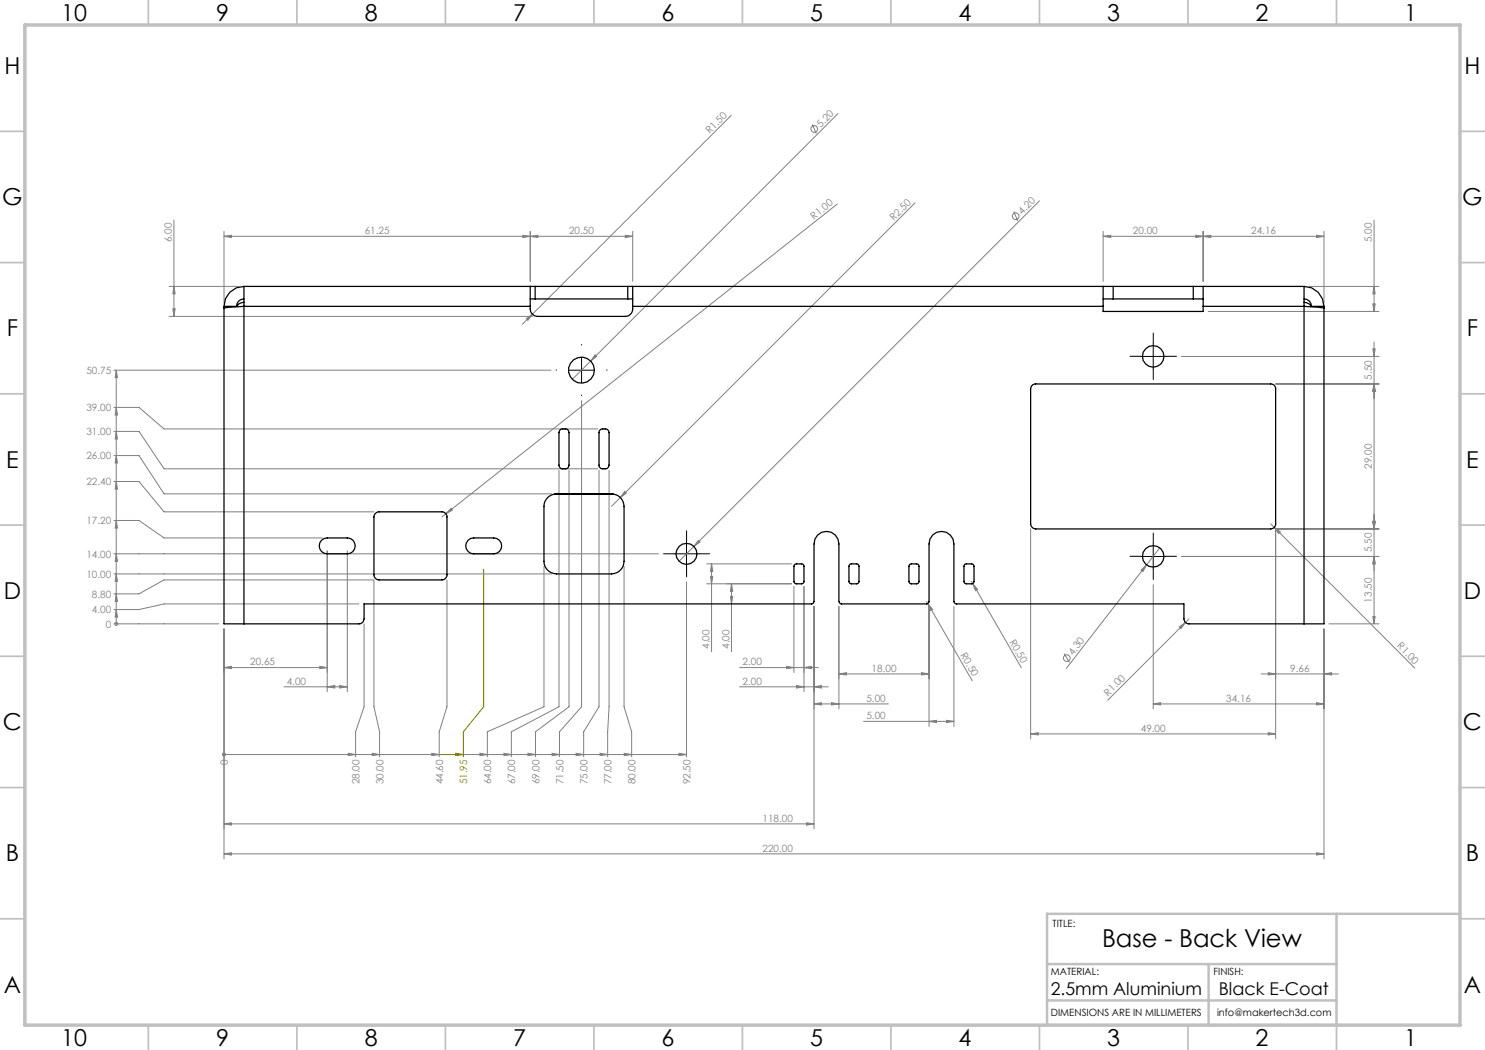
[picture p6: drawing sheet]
<svg xmlns="http://www.w3.org/2000/svg" width="297mm" height="210mm" viewBox="0 0 297 210" stroke-linecap="round" stroke-linejoin="round" font-family="sans-serif">
<g fill="none" stroke="#808080" stroke-width=".2">
<path d="M146.2 23.1l-41.7 41.8M162.5 24.9l.8 1.8M167.6 22.7l-49.5 49.5M33.8 57.3h14M34.8 57.3l.2 1.5h-.4zM34.8 44v19.3M44.8 47.3l1.5-.2v.4zM44.8 46.3v14.3M104.6 47.1l1.4 .2-1.4 .2zM106 46.3v10M106 47.3l1.6-.2v.4zM125.1 47.1l1.4 .2-1.4 .2z"/>
<path d="M126.5 47.3h-81.7M126.5 46.3v10M167.5 40.8l-78.3 62M183 40.6l-60.7 60.7M202.7 42.3l.9 1.9M207.9 40.2l-72.1 72M220.6 47.3l1.5-.2v.4zM220.6 47.3h44.2M220.6 46.3v10M239.1 47.1l1.5 .2-1.5 .2zM240.6 47.3l1.5-.2v.4zM240.6 46.3v10"/>
<path d="M261.8 57.3h14M263.3 47.1l1.5 .2-1.5 .2zM264.8 46.3v14.3M274.8 57.3l.2 1.5h-.4zM274.8 44v18.3M22.8 74h87.4M23.2 74l.3 1.5h-.5zM23.2 74v50.8M33.8 63.3h72.7M34.6 61.8h.4l-.2 1.5zM105.3 63.7l1.2-.9-.9 1.3zM118.1 72.2l-3.7 3.7"/>
<path d="M119 71l.3 .3-1.2 .9zM236.3 71.3h39.5M241.7 62.3h34.1M255.1 76.8h20.7M274.6 60.8h.4l-.2 1.5zM274.6 69.8h.4l-.2 1.5zM274.8 68.4v56.4M274.8 76.8l.2 1.5h-.4zM22.8 96.3h5l5 6.1h42M22.8 91.1h5l5 7.7h77.5M22.8 86.3h5l5 7.5h86.8M22.8 81.5h5l5 4.3h86.8"/>
<path d="M23.2 96.3l.3 1.5h-.5zM23.2 91.1l.3 1.5h-.5zM23.2 86.3l.3 1.5h-.5zM23.2 81.5l.3 1.5h-.5zM111.8 94v47.3l-9.5 5.1v5M113.8 94v47.3l-6.7 5.1v5M116.3 80.1v61.2l-4.4 5.1v5M119.8 94v47.3l-3.1 5.1v5M121.8 94v47.3l-.3 5.1v5M125 98.3l.3 .3-1.2 .9zM22.8 118.8h5l5-2.8h42v25.3l1.1 5.1v5M22.8 114.8h87.5"/>
<path d="M22.8 110.8h108.9M22.8 104.1h5l5 3.5h31.7M23.2 118.8l.3 1.5h-.5zM23.2 114.8l.3 1.5h-.5zM23.2 110.8l.3 1.5h-.5zM23.2 104.1l.3 1.5h-.5zM65.4 110.2v28.2M69.5 110.2v28.2M89.2 102.8l-.8 .6M89.4 116v25.3l-1.6 5.1v5M90.2 101.7l.3 .3-1.3 .8zM108.8 113.3v28l-11.3 5.1v5"/>
<path d="M124.8 113.3v28l1.5 5.1v5M137.3 116.4v35M139.7 108.1l.3 .3-1.2 .9zM141.3 116.8h17M141.3 112.8h17M142.1 115.3h.5l-.3 1.5zM142.3 112.8l.3 1.5h-.5zM142.3 112.8v17.5M146.1 119.3h.4l-.2 1.5zM146.3 116.8l.2 1.5h-.4zM146.3 116.8v13.5M158.8 117.3v17.2"/>
<path d="M160.8 117.3v21.1M194.3 116.3l.3 .4M194.6 116.7l.9 1.2-.4 .2zM194.6 116.7l9.7 16.8M206.1 105.8v42M228.2 114l1.1-1-.7 1.3zM229.3 113l-16 20.7M230.6 116.9v24.9M232 109.6l-2.7 3.4M254.1 104.8l.7 .7M254.8 105.5l1.3 .9-.4 .3zM254.8 105.5l28.2 28.1"/>
<path d="M274.6 104.3h.4l-.2 1.5zM274.8 111.3l.2 1.5h-.4zM275.8 105.8h-20.7v42M275.8 111.3h-39.5M22.8 124.8h21M23.2 124.8h.1M23.2 121.9l.3 1.5h-.5zM44.8 133.5l1.5-.2v.4zM44.8 125.8v46M44.8 133.5h20.6M56.8 137.4h12.7M64 133.3l1.4 .2-1.4 .2z"/>
<path d="M65.4 137.4l1.6-.3v.5zM67.9 137.1l1.6 .3-1.6 .2zM71.8 120.8h-39l-5 1.1h-5M72.8 124.8v16.5l-1.7 5.1v5M147.9 133.5h15.8M147.9 137.4h17.8M157.3 133.3l1.5 .2-1.5 .2zM159.3 137.1l1.5 .3-1.5 .2zM160.8 133.5l1.5-.2v.4zM162.8 121.3v44.5M162.8 137.4l1.5-.3v.5zM167.8 134.8l1.5-.3v.5z"/>
<path d="M167.8 121.3v20.5M167.8 134.8h18M184.3 134.5l1.5 .3-1.5 .2zM185.3 120.3l.3 .4M185.6 120.7l.9 1.2-.4 .2zM185.6 120.7l8.9 15.5M185.8 121.3v24M190.8 121.3v24M212.8 130.7l1.1 1.8M235.9 125.4l1.2-.9-.9 1.2zM237.8 123.8l-16.3 16.2M252.2 134.8h15.5"/>
<path d="M253.6 134.5l1.5 .3-1.5 .2zM264.8 134.8l1.5-.3v.5zM264.8 125.8v46M265.8 124.8h10M274.6 123.3h.4l-.2 1.5zM44.8 150.9h.1M44.8 150.9h43M69.6 150.7l1.5 .2-1.5 .2zM74.4 150.7l1.5 .2-1.5 .2zM86.4 150.7l1.4 .2-1.4 .2zM92.7 150.9h44.6M96 150.7l1.5 .2-1.5 .2z"/>
<path d="M100.8 150.7l1.5 .2-1.5 .2zM105.6 150.7l1.5 .2-1.5 .2zM110.4 150.7l1.5 .2-1.5 .2zM115.2 150.7l1.5 .2-1.5 .2zM120 150.7l1.5 .2-1.5 .2zM124.8 150.7l1.5 .2-1.5 .2zM135.8 150.7l1.5 .2-1.5 .2zM162.8 140.8l1.5-.3v.5zM162.8 140.8h14.9M166.3 140.5l1.5 .3-1.5 .2zM172.7 144.3h18.1M185.8 144.3l1.5-.2v.4z"/>
<path d="M189.3 144.1l1.5 .2-1.5 .2zM206.1 146.8l1.5-.3v.5zM206.1 146.8h49M230.6 140.8l1.5-.3v.5zM230.6 140.8h34.2M253.6 146.5l1.5 .3-1.5 .2zM263.3 140.5l1.5 .3-1.5 .2zM44.8 164.8l1.5-.2v.4zM44.8 164.8h118M44.8 170.8l1.5-.2v.4zM44.8 170.8h220M161.3 164.6l1.5 .2-1.5 .2z"/>
<path d="M263.3 170.6l1.5 .2-1.5 .2z"/>
<circle cx="162.9" cy="25.8" r=".68"/>
<circle cx="203.1" cy="43.2" r=".66"/>
<circle cx="23.3" cy="124.8" r=".31"/>
<circle cx="213.4" cy="131.6" r=".68"/>
<circle cx="44.8" cy="150.9" r=".32"/>
</g>
<path d="M96.7 113.9v27.4l-4 5.1v5M87.8 150.9h4.9M91.2 150.7l1.5 .2-1.5 .2z" fill="none" stroke="#808000" stroke-width=".2"/>
<g fill="none" stroke="#000" stroke-width=".2" stroke-dasharray="15.2 1.3 1.3 1.3">
<path d="M111.3 74h-.1M116.3 69v-.1M116.3 79v.1M121.3 74h.1M228.2 71.3h-2.2M230.7 68.8v-2.2M230.7 73.8v2.1M233.2 71.3h2.1M134.8 110.8h-2.1M137.3 108.3v-2.1M137.3 113.3v2.1M139.8 110.8h2.1"/>
<path d="M228.2 111.3h-2.2M230.7 108.8v-2.2M230.7 113.8v2.1M233.2 111.3h2.1"/>
</g>
<path d="M113.8 74h5M116.3 71.5v5M228.1 71.3h5.1M230.6 68.8v5M134.8 110.8h5M137.3 108.3v5M228.1 111.3h5.1M230.6 108.8v5" fill="none" stroke="#000" stroke-width=".2"/>
<g fill="none" stroke="#c0c0c0" stroke-width=".35">
<path d="M29.7 0v5M59.4 0v5M89.1 0v5M118.8 0v5M148.5 0v5M178.2 0v5M207.9 0v5M237.6 0v5M267.3 0v5M0 26.3h5M292 26.3h5M0 52.5h5"/>
<path d="M292 52.5h5M0 78.8h5M292 78.8h5M0 105h5M5 105h.1M292 105h.1M292 105h5M0 131.3h5M292 131.3h5M0 157.5h5M292 157.5h5M0 183.8h5"/>
<path d="M292 183.8h5M29.7 205v5M59.4 205v5M89.1 205v5M118.8 205v5M148.5 205h.1M148.5 205v5M178.2 205v5M207.9 205v5M237.6 205v5M267.3 205v5"/>
</g>
<path d="M209.4 192.8h57.9M241.7 192.8v12.2M267.3 182.8v22.2M292 182.8h-82.6v22.2M209.4 200.1h57.9" fill="none" stroke="#c0c0c0" stroke-width=".5"/>
<path d="M5 5h287v200h-287z" fill="none" stroke="#c0c0c0" stroke-width=".7"/>
<path d="M91.2 150.7l1.5 .2-1.5 .2z" fill="#808000"/>
<g fill="#808080">
<path d="M90.2 101.7l.3 .3-1.3 .8z"/>
<path d="M119 71l.3 .3-1.2 .9z"/>
<path d="M105.3 63.7l1.2-.9-.9 1.3z"/>
<path d="M235.9 125.4l1.2-.9-.9 1.2z"/>
<path d="M125 98.3l.3 .3-1.2 .9z"/>
<path d="M139.7 108.1l.3 .3-1.2 .9z"/>
<path d="M228.2 114l1.1-1-.7 1.3z"/>
<path d="M185.6 120.7l.9 1.2-.4 .2z"/>
<path d="M194.6 116.7l.9 1.2-.4 .2z"/>
<path d="M254.8 105.5l1.3 .9-.4 .3z"/>
<path d="M23.2 121.9l.3 1.5h-.5zM23.2 118.8l.3 1.5h-.5zM23.2 114.8l.3 1.5h-.5zM23.2 110.8l.3 1.5h-.5zM23.2 96.3l.3 1.5h-.5zM23.2 91.1l.3 1.5h-.5zM23.2 86.3l.3 1.5h-.5zM23.2 81.5l.3 1.5h-.5zM23.2 74l.3 1.5h-.5zM23.2 104.1l.3 1.5h-.5z"/>
<path d="M69.6 150.7l1.5 .2-1.5 .2zM74.4 150.7l1.5 .2-1.5 .2zM86.4 150.7l1.4 .2-1.4 .2zM96 150.7l1.5 .2-1.5 .2zM100.8 150.7l1.5 .2-1.5 .2zM105.6 150.7l1.5 .2-1.5 .2zM110.4 150.7l1.5 .2-1.5 .2zM115.2 150.7l1.5 .2-1.5 .2zM120 150.7l1.5 .2-1.5 .2zM124.8 150.7l1.5 .2-1.5 .2zM135.8 150.7l1.5 .2-1.5 .2z"/>
<path d="M263.3 47.1l1.5 .2-1.5 .2zM240.6 47.3l1.5-.2v.4zM239.1 47.1l1.5 .2-1.5 .2zM220.6 47.3l1.5-.2v.4zM104.6 47.1l1.4 .2-1.4 .2zM44.8 47.3l1.5-.2v.4zM161.3 164.6l1.5 .2-1.5 .2zM44.8 164.8l1.5-.2v.4zM184.3 134.5l1.5 .3-1.5 .2zM167.8 134.8l1.5-.3v.5zM189.3 144.1l1.5 .2-1.5 .2zM185.8 144.3l1.5-.2v.4zM160.8 133.5l1.5-.2v.4zM157.3 133.3l1.5 .2-1.5 .2zM64 133.3l1.4 .2-1.4 .2zM44.8 133.5l1.5-.2v.4zM264.8 134.8l1.5-.3v.5zM253.6 134.5l1.5 .3-1.5 .2z"/>
<path d="M44.8 170.8l1.5-.2v.4zM263.3 170.6l1.5 .2-1.5 .2zM106 47.3l1.6-.2v.4zM125.1 47.1l1.4 .2-1.4 .2zM162.8 140.8l1.5-.3v.5zM166.3 140.5l1.5 .3-1.5 .2zM159.3 137.1l1.5 .3-1.5 .2zM162.8 137.4l1.5-.3v.5zM65.4 137.4l1.6-.3v.5zM67.9 137.1l1.6 .3-1.6 .2zM206.1 146.8l1.5-.3v.5zM253.6 146.5l1.5 .3-1.5 .2zM230.6 140.8l1.5-.3v.5zM263.3 140.5l1.5 .3-1.5 .2z"/>
<path d="M274.6 60.8h.4l-.2 1.5zM274.8 57.3l.2 1.5h-.4zM34.6 61.8h.4l-.2 1.5zM34.8 57.3l.2 1.5h-.4zM146.1 119.3h.4l-.2 1.5zM146.3 116.8l.2 1.5h-.4zM274.6 123.3h.4l-.2 1.5zM274.8 111.3l.2 1.5h-.4z"/>
<path d="M274.8 111.3l.2 1.5h-.4zM274.6 104.3h.4l-.2 1.5zM274.6 104.3h.4l-.2 1.5zM274.8 76.8l.2 1.5h-.4zM274.8 76.8l.2 1.5h-.4zM274.6 69.8h.4l-.2 1.5z"/>
<path d="M142.3 112.8l.3 1.5h-.5zM142.1 115.3h.5l-.3 1.5z"/>
</g>
<g fill="none" stroke="#000" stroke-width=".25">
<path d="M48.8 57.3v4M48.8 59.8a1.45 1.45 0 0 0-1.5 1.5h-2.5M48.8 57.3a4 4 0 0 0-4 4M48.8 57.3h57.2M106 57.3v4M106 57.3h1M106 59.8h1M107 57.3h18.6M107 59.8h18.6M107 57.3v2.5M125.6 57.3h.9M125.6 59.8h.9"/>
<path d="M125.6 57.3v2.5M126.5 57.3v4M126.5 57.3h94.1M220.6 57.3v4M220.6 57.3h2M220.6 59.8h2M222.6 57.3h16.1M222.6 57.3v2.5M222.6 59.8h16.1M238.7 57.3h1.9M238.7 59.8h1.9M238.7 57.3v2.5"/>
<path d="M240.6 57.3v4M240.6 57.3h20.2M260.8 57.3v4M260.8 57.3a4 4 0 0 1 4 4M260.8 59.8a1.45 1.45 0 0 1 1.5 1.5h2.5M44.8 61.3v63.5h4M48.8 61.3l-4 .3M48.8 60.5a1.4 1.4 0 0 0-1.4 .8M48.8 61.3v63.5M48.8 61.3h57.2M106 61.3a1.6 1.6 0 0 0 1.6 2h17.5a1.6 1.6 0 0 0 1.4-2M126.5 61.3h94.1"/>
<path d="M206.4 77.1l.5-.3h47.2a.96 .96 0 0 1 1 1v27a1.02 1.02 0 0 1-1 1h-46.9a1.09 1.09 0 0 1-1.1-1v-27zM220.6 61.3v1h20v-1M240.6 61.3h20.2M260.8 61.3l4 .3M260.8 60.5a1.46 1.46 0 0 1 1.4 .8M260.8 61.3v63.5M264.8 61.3v63.5h-4M109.5 99.5a2.72 2.72 0 0 1 1.8-.7h11a2.53 2.53 0 0 1 2.5 2.5v11a2.53 2.53 0 0 1-2.5 2.5h-11a2.53 2.53 0 0 1-2.5-2.5v-11a2.32 2.32 0 0 1 .7-1.8zM110.9 98.8h11.7M112.1 85.9l.9-.1a.73 .73 0 0 1 .8 .7v6.5a.73 .73 0 0 1-.8 .8h-.5a.72 .72 0 0 1-.7-.8v-6.6zM120 86l.4-.2h.6a.78 .78 0 0 1 .8 .7v6.5a.78 .78 0 0 1-.8 .8h-.5a.72 .72 0 0 1-.7-.8v-6.6zM64.3 108l.5-.3 .6-.1h4.1a1.59 1.59 0 0 1 1.5 1.6 1.59 1.59 0 0 1-1.5 1.6h-4.1a1.59 1.59 0 0 1-1.4-1 1.59 1.59 0 0 1 .3-1.8z"/>
<path d="M75.1 102.7l.7-.3h12.6a1.02 1.02 0 0 1 1 1v11.6a1.02 1.02 0 0 1-1 1h-12.6a1.09 1.09 0 0 1-1-1v-11.6zM93.6 108l.5-.3 .7-.1h3.9a1.59 1.59 0 0 1 1.6 1.6 1.59 1.59 0 0 1-1.6 1.6h-3.9a1.59 1.59 0 0 1-1.5-1 1.59 1.59 0 0 1 .3-1.8zM158.9 112.9l.3-.1h1.2l.4 .4v3.3l-.4 .3h-1.1a.49 .49 0 0 1-.5-.5v-3zM169.9 112.9l.3-.1h1.2l.4 .4v3.2l-.2 .3-1.4 .1-.4-.3v-3.3zM181.9 112.9l.3-.1h1.2l.3 .2 .1 3.4-.2 .3-1.4 .1-.4-.3v-3.2zM192.9 113l.3-.2h1.2l.4 .4v3.2l-.2 .3-1.4 .1-.4-.3zM48.8 124.8h23a1.02 1.02 0 0 0 1-1v-3h89.6l.3-.2 .1-.3v-11.5a2.49 2.49 0 0 1 2.5-2.5 2.49 2.49 0 0 1 2.5 2.5v11.5l.1 .3 .3 .2h17.2l.3-.2 .1-.3v-11.5a2.49 2.49 0 0 1 2.5-2.5 2.49 2.49 0 0 1 2.5 2.5v11.5l.1 .3 .3 .2h45.6v3a1.02 1.02 0 0 0 1 1h23"/>
<circle cx="116.3" cy="74" r="2.59"/>
<circle cx="230.6" cy="71.3" r="2.16"/>
<circle cx="137.3" cy="110.8" r="2.09"/>
<circle cx="230.6" cy="111.3" r="2.16"/>
</g>
<text font-size="4.9" x="220.4" y="189.4">Base - Back View</text>
<g font-size="4.7">
<text x="12.2" y="4.2">10</text>
<text x="43.2" y="4.2">9</text>
<text x="72.9" y="4.2">8</text>
<text x="102.6" y="4.2">7</text>
<text x="132.3" y="4.2">6</text>
<text x="162" y="4.2">5</text>
<text x="191.7" y="4.2">4</text>
<text x="221.4" y="4.2">3</text>
<text x="251.1" y="4.2">2</text>
<text x="280.8" y="4.2">1</text>
<text x=".9" y="14.8">H</text>
<text x="292.9" y="14.8">H</text>
<text x=".5" y="41">G</text>
<text x="292.4" y="41">G</text>
<text x="1.4" y="67.3">F</text>
<text x="293.4" y="67.3">F</text>
<text x="1.2" y="93.5">E</text>
<text x="293.2" y="93.5">E</text>
<text x=".8" y="119.8">D</text>
<text x="292.8" y="119.8">D</text>
<text x=".6" y="146">C</text>
<text x="292.6" y="146">C</text>
<text x="1.2" y="172.3">B</text>
<text x="293.2" y="172.3">B</text>
<text x=".8" y="198.5">A</text>
<text x="292.8" y="198.5">A</text>
<text x="12.2" y="209.2">10</text>
<text x="43.2" y="209.2">9</text>
<text x="72.9" y="209.2">8</text>
<text x="102.6" y="209.2">7</text>
<text x="132.3" y="209.2">6</text>
<text x="162" y="209.2">5</text>
<text x="191.7" y="209.2">4</text>
<text x="221.4" y="209.2">3</text>
<text x="251.1" y="209.2">2</text>
<text x="280.8" y="209.2">1</text>
</g>
<g font-size="3.5">
<text x="210.2" y="199">2.5mm Aluminium</text>
<text x="243.8" y="199">Black E-Coat</text>
</g>
<g font-size="2" fill="#808080">
<text x="141.9" y="26.8" transform="rotate(-45 141.9 26.8)">R1.50</text>
<text x="164.2" y="25.5" transform="rotate(-45 164.2 25.5)">5.20</text>
<text x="72.9" y="46.8">61.25</text>
<text x="113.8" y="46.8">20.50</text>
<text x="162.8" y="44" transform="rotate(-38 162.8 44)">R1.00</text>
<text x="178.7" y="44.2" transform="rotate(-45 178.7 44.2)">R2.50</text>
<text x="204.5" y="43" transform="rotate(-45 204.5 43)">4.20</text>
<text x="226.6" y="46.8">20.00</text>
<text x="250.2" y="46.8">24.16</text>
<text x="34.4" y="48.4" transform="rotate(-90 34.4 48.4)">6.00</text>
<text x="274.4" y="48.4" transform="rotate(-90 274.4 48.4)">5.00</text>
<text x="17.3" y="74.8">50.75</text>
<text x="274.4" y="75.9" transform="rotate(-90 274.4 75.9)">5.50</text>
<text x="17.3" y="82.2">39.00</text>
<text x="17.3" y="87">31.00</text>
<text x="17.3" y="91.8">26.00</text>
<text x="274.4" y="93.8" transform="rotate(-90 274.4 93.8)">29.00</text>
<text x="17.3" y="97.1">22.40</text>
<text x="17.3" y="104.9">17.20</text>
<text x="17.3" y="111.5">14.00</text>
<text x="274.4" y="110.4" transform="rotate(-90 274.4 110.4)">5.50</text>
<text x="17.3" y="115.5">10.00</text>
<text x="18.4" y="119.5">8.80</text>
<text x="18.4" y="122.7">4.00</text>
<text x="21.2" y="125.5">0</text>
<text x="274.4" y="120.5" transform="rotate(-90 274.4 120.5)">13.50</text>
<text x="141.9" y="129.8" transform="rotate(-90 141.9 129.8)">4.00</text>
<text x="145.9" y="129.8" transform="rotate(-90 145.9 129.8)">4.00</text>
<text x="192" y="131" transform="rotate(60 192 131)">R0.50</text>
<text x="201.8" y="128.4" transform="rotate(60 201.8 128.4)">R0.50</text>
<text x="214.6" y="131.2" transform="rotate(-52 214.6 131.2)">4.30</text>
<text x="279.3" y="129.3" transform="rotate(45 279.3 129.3)">R1.00</text>
<text x="50" y="133.1">20.65</text>
<text x="57.4" y="136.9">4.00</text>
<text x="148.5" y="136.9">2.00</text>
<text x="148.5" y="133.1">2.00</text>
<text x="174.3" y="134.3">18.00</text>
<text x="258" y="134.3">9.66</text>
<text x="173.3" y="140.3">5.00</text>
<text x="173.3" y="143.8">5.00</text>
<text x="221.6" y="139.3" transform="rotate(-45 221.6 139.3)">R1.00</text>
<text x="245.2" y="140.3">34.16</text>
<text x="228.2" y="146.3">49.00</text>
<text x="45.6" y="153" transform="rotate(-90 45.6 153)">0</text>
<text x="71.9" y="156.9" transform="rotate(-90 71.9 156.9)">28.00</text>
<text x="76.7" y="156.9" transform="rotate(-90 76.7 156.9)">30.00</text>
<text x="88.6" y="156.9" transform="rotate(-90 88.6 156.9)">44.60</text>
<text x="98.2" y="156.9" transform="rotate(-90 98.2 156.9)">64.00</text>
<text x="103.1" y="156.9" transform="rotate(-90 103.1 156.9)">67.00</text>
<text x="107.9" y="156.9" transform="rotate(-90 107.9 156.9)">69.00</text>
<text x="112.7" y="156.9" transform="rotate(-90 112.7 156.9)">71.50</text>
<text x="117.5" y="156.9" transform="rotate(-90 117.5 156.9)">75.00</text>
<text x="122.3" y="156.9" transform="rotate(-90 122.3 156.9)">77.00</text>
<text x="127.1" y="156.9" transform="rotate(-90 127.1 156.9)">80.00</text>
<text x="138.1" y="156.9" transform="rotate(-90 138.1 156.9)">92.50</text>
<text x="152.5" y="164.3">118.00</text>
<text x="152.5" y="170.3">220.00</text>
</g>
<text font-size="2" fill="#808000" x="93.4" y="156.9" transform="rotate(-90 93.4 156.9)">51.95</text>
<g font-size="2">
<text x="210.5" y="185.4">TITLE:</text>
<text x="210.2" y="195">MATERIAL:</text>
<text x="242.7" y="195">FINISH:</text>
<text x="210.2" y="203.2">DIMENSIONS ARE IN MILLIMETERS</text>
<text x="243.4" y="203.2">info@makertech3d.com</text>
</g>
</svg>
